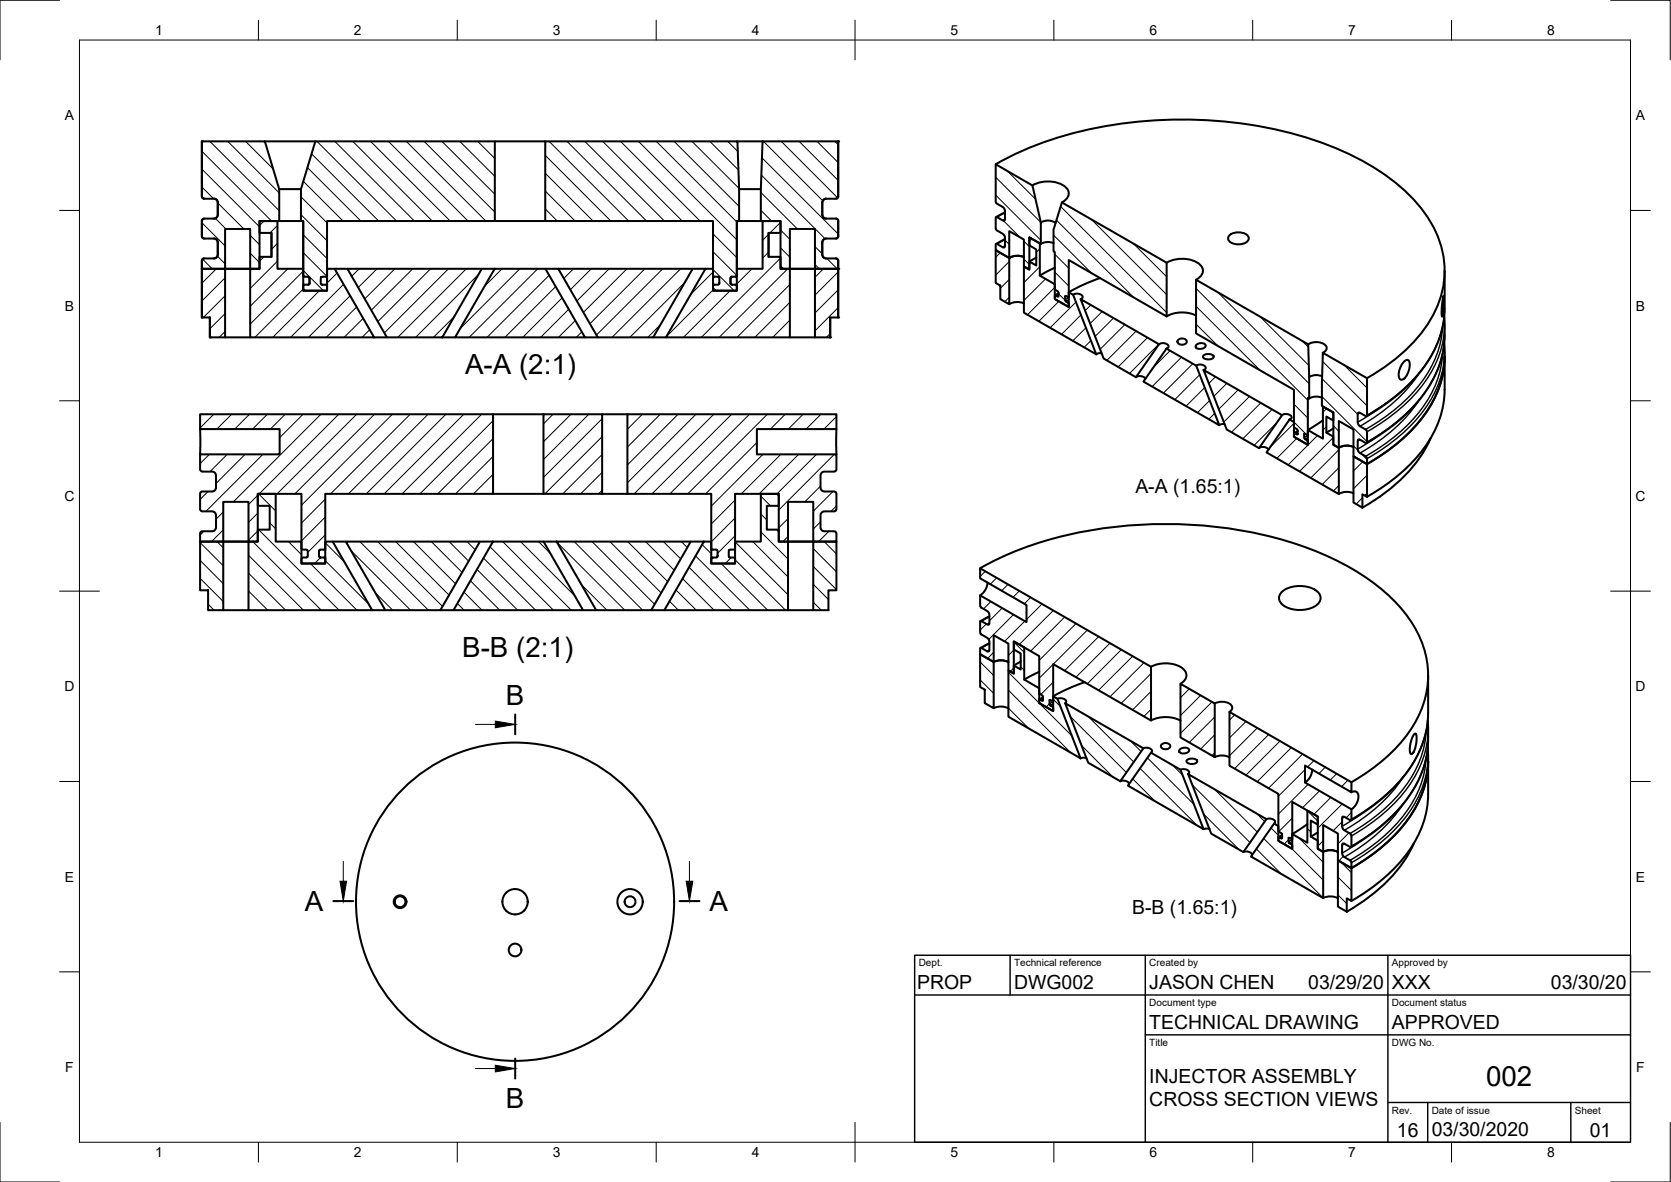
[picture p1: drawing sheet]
<svg xmlns="http://www.w3.org/2000/svg" width="420mm" height="297mm" viewBox="0 0 420 297" stroke-linecap="round" stroke-linejoin="round" font-family="sans-serif">
<!-- layer: Visible -->
<g fill="none" stroke="#000" stroke-width=".51">
<path d="M50.8 35.5h15.8l3.6 12v8h-4.9v12h-2.4v-10h-6.3v10h-5.8v-2l.2-.4 3.1-.2 .5-.4 .2-.5v-3.2l-.3-.5-.6-.3-2.7-.1-.4-.5v-4l.1-.3 .4-.2h2.8l.5-.4 .2-.5v-3.2l-.3-.5-.6-.4h-2.6l-.5-.5zM50.8 35.5v13.8l.1 .4 .5 .2M66.6 35.5h12.7M79.3 35.5h45.1v20h-42.2v13.8l-.2 .2-1.1 .1-.3 .3 .1 1.5 .3 .2 1.2 .1v1.4h-6l.1-1.4 1.2-.1 .3-.3v-1.5l-.2-.2-1.2-.1-.2-.2v-13.8h-.5v-8zM124.4 35.5h12.7M137.1 35.5h48.3l.4 12v8h-.5v13.8l-.2 .2-1.1 .1-.3 .2v1.5l.3 .3 1.2 .1 .1 1.4h-6v-1.4l1.3-.1 .3-.3-.1-1.6-.3-.2h-1l-.2-.2v-13.8h-42.2zM185.4 35.5h6.3M191.7 35.5h19.1l-.1 14-.5 .4-2.8 .1-.5 .3-.1 .5v3.2l.2 .6 .6 .3 2.7 .1 .5 .4-.1 4.2-.4 .3-2.7 .1-.6 .3-.2 .5v3.4l.3 .5 .4 .2 3 .2 .3 .4v2h-5.9v-10h-6.3v10h-2.3v-12h-5v-8zM210.8 35.5v13.8l-.2 .4-.4 .2M51.4 54.9l-.5 .2-.1 .4v3.8l.1 .5 .5 .1M53.8 49.9a1.01 1.01 0 0 1 1 1v3a.97 .97 0 0 1-1 1M53.8 59.9a1.01 1.01 0 0 1 1 1"/>
<path d="M65.3 55.5h4.5v12h6.4v5.6h6v-5.6h1.9l10 17.3h-31.2v-17.3h2.4v-3h3v-6h-3zM68.3 58.5v6M70.2 47.5h5.5M70.2 55.5h5.5M76.2 55.5v12M124.4 55.5h12.7M185.3 55.5v12M185.8 55.5h5.5M185.8 47.5h5.5M193.3 58.5v6M207.8 49.9a1.01 1.01 0 0 0-1 1v3a1.01 1.01 0 0 0 1 1M207.8 59.9a1.01 1.01 0 0 0-1 1"/>
<path d="M210.2 54.9l.4 .2 .2 .4-.1 4.1-.5 .3M250.4 41.3l9.2 5.3 2.1 9.3v5.4l-2.9-1.6v8l-1.3-.7v-6.8l-3.7-2.1v6.7l-3.4-1.9 .1-1.6 1.8 .9 .4-.3-.1-2.6-.5-.6-1.5-.8-.2-.5 .1-2.9 1.7 .9h.4l.1-.2-.1-2.7-.4-.4-1.6-1-.2-.4zM250.4 41.3a93.5 93.5 0 0 1 43.7-11.2 100.6 100.6 0 0 1 46.5 9.3 44.4 44.4 0 0 1 19.6 17.2 23.4 23.4 0 0 1-2.3 26.5 45.7 45.7 0 0 1-14.2 11.9M252.7 53.3l-2.2 1.3M258.8 59.7l2.7 1.5v8.1l3.7 2.1v3.7l3.5 2.1v-3.7l1.1 .6 5.8 14.9-18.1-10.4v-11.6l1.3 .7v-2l1.8 1v-4l-1.8-1zM259.6 46.6a7.5 7.5 0 0 1 8.7 .8 2.25 2.25 0 0 1-1.3 3.5M261.7 55.9a3.4 3.4 0 0 1 3.7 .1M267 50.9l26.3 15.1v13.5l-24.6-14.2v9.3l-.9-.1v1.1l.9 .6v1l-3.5-2.1 .1-.9 .8 .3 .1-.9-1-1v-9.3l-.3-.2v-5.4zM309.1 59.2a3.5 3.5 0 0 1 4.8 .3 1.58 1.58 0 0 1-1.7 1.8h-1.7a1.58 1.58 0 0 1-1.6-1.8zM50.8 67.5h5.8v17.3h-3.8v-5h-2zM50.8 65.5v14.3M51.4 64.9l-.5 .2-.1 .4"/>
<path d="M52.8 79.8v5M54.8 60.9v3a1.01 1.01 0 0 1-1 1M56.6 67.5h6.3M76.2 69.3l.3 .2M76.5 71.5l-.3 .3M77.4 69.5l.4 .4M77.8 69.9v1.2l-.4 .4M81.9 69.5h.3M81.9 71.6h.3M82.2 69.3v2.5M84.1 67.5h3.3M87.4 67.5h33.7l-9.9 17.3h-13.9z"/>
<path d="M121.1 67.5h3.3M124.4 67.5h12.7l10 17.3h-32.7zM137.1 67.5h3.3M140.4 67.5h33.8l-10 17.3h-13.9zM174.2 67.5h3.2M177.4 67.5h1.9v5.6h6v-5.6h6.4v-12h4.6v3h-3v6h3v3h2.3v17.3h-31.2zM179.3 69.5h.3M179.3 71.6h.3M179.3 69.3v2.5M183.7 69.9v1.2l.4 .4M184.1 69.5l-.4 .4M185 71.5l.3 .3"/>
<path d="M185.3 69.3l-.3 .2M198.6 67.5h6.3M204.9 67.5h5.9v12.3h-2.1v5h-3.8zM206.8 60.9v3a1.01 1.01 0 0 0 1 1M208.7 79.8v5M210.2 64.9l.4 .2 .2 .4M210.8 65.5v14.3M250.4 62.9l3.4 1.9v11.7l-2.3-1.3v-3.4l-1.1-.7zM252.7 60.1l-2.2 1.2M257.5 76.2l-1.7-.3-1.1 .1-.9 .4M257.5 64.6l-1.7-.3-1.1 .1-.9 .4M260.6 64.7l-1.8 1"/>
<path d="M264.9 61.1l-1.7-.3-1.5 .5M265.2 67.3l-3.8 1.9M266.2 73.7l-.9 .5M268.7 74.7h.1M269.8 74.1a1.62 1.62 0 0 1 2.4 .5l-.5 .6M271.7 75.2l19.7 11.3-5.8 8.3-8.1-4.7zM276.6 69.9l-4.6 1.8-3.3 1.7M293.3 66a7.5 7.5 0 0 1 8.8 .9 2.25 2.25 0 0 1-1.4 3.4M300.7 70.3l28.2 16.2 .3 13.7-.4-.2v9.3l-.7-.3-.2 .1v1l.9 .7v1l-3.4-2v-1l.7 .4 .2-.1-.1-1.1-.8-.7v-9.3l-24.7-14.2zM300.7 79.3a8.2 8.2 0 0 0-7.4 .2M362.9 74.4l.1 3.1-.4 2.1-.1-2.1zM363.1 79.5l.1 5.1-.5 4.3-1 3.5-2.1 4.3-2.6 3.7-3.5 3.8-4.5 3.6-5.4 3.5"/>
<path d="M363.2 68.1v9.7l-.2 2.7-1.1 4.4-1.6 3.7-2.7 4.2-3.7 4.2-5.1 4.3-5.2 3.3M56.6 84.8h6.3M94.1 84.8h3.2M111.2 84.8h3.2M147.1 84.8h3.2M164.2 84.8h3.2M198.6 84.8h6.3M277 88.8h-.7l-.7 .2M285.6 94.8a1.79 1.79 0 0 1 2.4 .4M291.4 86.5a1.67 1.67 0 0 1 2.4 .6l-.5 .5M293.3 87.6l7.5 4.3 5.8 15-19.1-11zM296.2 85.4a1.25 1.25 0 0 1 2.2 .6 1.26 1.26 0 0 1-1.3 .6 1.26 1.26 0 0 1-1-.9z"/>
<path d="M300.8 91.9a1.54 1.54 0 0 1 2.3 .7l-.5 .4M300.8 86.6a1.6 1.6 0 0 1 2.4 .2 1.47 1.47 0 0 1-2.6 .2zM302.6 93l19.8 11.3-5.8 8.3-8.2-4.7zM302.6 89.3a1.77 1.77 0 0 1 2.6 .4 1.74 1.74 0 0 1-2.7 0zM328.9 86.5a3.6 3.6 0 0 1 4.6 .6 1.2 1.2 0 0 1-.9 1.5M332.4 99.9l-1.7-.2-1.5 .5M332.4 94.6a3.5 3.5 0 0 0-3.2 .2M332.6 88.7l11.1 6.3v9.4l-.3 .2-1.6-.9h-.3l-.1 .4v2l.2 .6 1.9 1.3 .2 .5v2.8h-.3l-1.5-.8h-.4l-.1 .3v2.2l.5 .8 1.7 1.1 .1 1.7-3.4-1.9v-6.8l-3.7-2.1v6.8l-1.3-.8v-8.1l-2.9-1.7zM352.9 91l.4-.4a.76 .76 0 0 1 1 0 .76 .76 0 0 1 .2 1l-.5 2.2-.9 1.3a.84 .84 0 0 1-1.1 .2 .84 .84 0 0 1-.3-1.1l.4-1.9zM363.1 86.2l.1 3.4M363.2 89.6v8.3a26.5 26.5 0 0 1-8 18.1l-2.8 2.7-3.2 2.6-5.5 3.5M363.2 89.6a26.5 26.5 0 0 1-8 18.2l-2.8 2.7-3.2 2.6-5.5 3.5"/>
<path d="M50.3 104.1h73.7v20h-42.2v13.8l-.3 .2h-1.1l-.2 .3v1.5l.3 .2 1.2 .1 .1 1.4h-6l.1-1.4 1.3-.1 .2-.3-.1-1.6-1.2-.1-.3-.2v-13.8h-11v12h-2.3v-10h-6.4v10h-5.8v-2.1l.2-.4 3.2-.1 .4-.3 .2-.6v-3.2l-.3-.6-.6-.3h-2.6l-.5-.5v-4l.2-.3 .3-.2h2.8l.5-.4 .2-.5v-3.2l-.2-.6-.6-.3h-2.7l-.4-.4-.1-3.9h20v-6.4h-20zM50.3 107.8v6.4M124 104.1h12.7M136.7 104.1h14.7v20h-14.7zM151.4 104.1h6.4M157.8 104.1h52.5v3.7h-20v6.4h20v3.8l-.1 .3-.5 .2-2.7 .1-.4 .2-.3 .6v3.2l.2 .5 .7 .4h2.6l.5 .5v4.2l-.5 .3h-2.6l-.7 .4-.2 .5v3.4l.7 .7 3.1 .1 .2 .4v2.1h-5.8v-10h-6.4v10h-2.3v-12h-11v13.8l-.2 .2h-1.1l-.3 .3v1.4l.3 .3 1.3 .1v1.4h-6l.1-1.4 1.3-.1 .2-.3-.1-1.6-1.3-.1-.2-.2v-13.8h-21zM210.3 107.8v6.4M307.9 106.6h-.6l-.7 .3M316.6 112.6a1.74 1.74 0 0 1 2.3 .4M322.4 104.3a1.61 1.61 0 0 1 2.4 .6l-.5 .5M324.3 105.4l1.1 .7v3.7l3.4 2v-3.7l3.8 2.1v-8l2.7 1.5v2l-1.8-1v4l1.8 1v2.1l1.3 .8v11.6l-18.1-10.5zM326.3 108.3l-.9 .5"/>
<path d="M328.8 109.3h.1M332.6 105.6l-3.7 2.5M335.3 107.7l-1.8 1M340.3 112.3l-1.6-.3-1.1 .1-1 .4M340.3 114.7l3.4 1.9v8.3l-1.1-.7v3.4l-2.3-1.3zM359.7 110.1a38.9 38.9 0 0 1-17.1 17.5M50.3 136.1h5.8v17.2h-3.8v-5h-2zM56.1 136.1h6.4M64.8 124.1h4.5v12h6.5v5.5h6v-5.5h1.9l9.9 17.2h-31.1v-17.2h2.3v-3h3v-6h-3zM81.5 138.1h.3M83.7 136.1h3.3M87 136.1h33.7l-10 17.2h-13.8z"/>
<path d="M120.7 136.1h3.3M124 136.1h12.7l9.9 17.2h-32.6zM124 124.1h12.7M136.7 136.1h3.3M140 136.1h33.7l-10 17.2h-13.8zM151.4 124.1h6.4M173.7 136.1h3.3M177 136.1h1.8v5.5h6v-5.5h6.5v-12h4.5v3h-3v6h3v3h2.3v17.2h-31.1zM178.8 138.1h.3M198.1 136.1h6.4M204.5 136.1h5.8v12.2h-2v5h-3.8zM340.3 123.9l-1.6-.3-1.1 .1-1 .5"/>
<path d="M56.1 153.3h6.4M81.5 140.1h.3M93.6 153.3h3.3M110.7 153.3h3.3M146.6 153.3h3.3M163.7 153.3h3.3M178.8 140.1h.3M198.1 153.3h6.4M246.4 142.8l43 24.8v13.5l-24.6-14.2v9.3l-.9-.2v1l.9 .7v1l-3.5-2v-.9l.7 .3 .3-.2-.1-1-.9-.8v-9.2l-6.4-3.7v8.1l-1.3-.8v-6.8l-3.7-2.1v6.8l-3.5-2v-1.4l.2-.2 1.7 .9h.3l.2-.3v-2.3l-.2-.4-.4-.4-1.5-.8-.3-.6 .1-2.8 1.8 .9 .3-.1 .2-.2-.2-2.7-.3-.4-1.6-.9-.2-.4-.1-2.7 11.7 6.7v-4.3l-11.7-6.7zM246.5 142.8a92.6 92.6 0 0 1 42.4-11 100.3 100.3 0 0 1 47.6 9.2 44.8 44.8 0 0 1 19.2 16.7 23.4 23.4 0 0 1-1.4 26.3 44.6 44.6 0 0 1-14.5 12.6M248.3 146.4l-.4 1.6-.7 .9-.8 .7M248.8 154.9l-2.3 1.2"/>
<path d="M322.4 148.6a7.7 7.7 0 0 1 8.8 0 2.16 2.16 0 0 1 .8 2.1 2.16 2.16 0 0 1-1.5 1.7 7.9 7.9 0 0 1-8.1-.5 2.03 2.03 0 0 1 0-3.3zM246.4 164.4l3.5 2v11.6l-2.3-1.3v-3.4l-1.2-.7zM248.8 161.6l-2.3 1.2M249.9 178l1.5-.4h1.2l1 .4M249.9 166.4l1.5-.5 1.2 .1 1 .4M254.9 161.2l2.6 1.5v8.1l3.8 2.2v3.7l3.5 2v-3.7l1.1 .6 5.8 15-18.1-10.5v-11.6l1.3 .8v-2.1l1.7 1.1v-4.1l-1.7-1zM256.7 166.3l-1.8 .9M261.3 168.8l-3.8 2M262.3 175.3l-.9 .5M264.8 176.2h.1M265.9 175.6a1.59 1.59 0 0 1 2.2 .7l-.3 .4M267.8 176.7l19.7 11.4-5.8 8.2-8.1-4.6z"/>
<path d="M272.7 171.4l-4.6 1.9-3.3 1.7M289.4 167.6a7.9 7.9 0 0 1 8.1 .4 2.15 2.15 0 0 1-.7 3.8M296.8 171.8l8.6 5v13.5l-8.6-5zM305.4 176.8a3.5 3.5 0 0 1 4.4 .7 1.12 1.12 0 0 1-.7 1.4M309.1 178.9l30.7 17.7v2.5l-11.7-6.7v4.2l11.7 6.8-.1 2.7-1.8-.9h-.3l-.1 .4v2.1l.2 .6 1.9 1.2 .2 .5v2.8l-.3 .1-1.5-.9h-.4l-.1 .3v2.2l.4 .8 1.8 1.1 .1 1.8-3.4-2v-6.7l-3.7-2.2v6.8l-1.4-.8v-8.1l-6.4-3.7v9.3l-.7-.3-.2 .1v1.1l.9 .6v1l-3.5-2 .1-.9 .7 .3 .2-.1-.1-1.1-.9-.7v-9.3l-12.3-7.1zM359.1 169.7v9.8l-.3 3.1-1.1 4.4-1.6 3.4-2.6 4-4.1 4.6-4.1 3.4-5.6 3.7M273.2 190.5l-.7-.1-.8 .2M281.7 196.3a1.6 1.6 0 0 1 2.2 .7M287.5 188.1a1.41 1.41 0 0 1 2.1 .8l-.2 .3M289.4 189.2l7.4 4.2 5.8 15-19-11zM289.4 181.1a8.2 8.2 0 0 1 7.4 0M292.1 187.1a1.31 1.31 0 0 1 2.2 .5 1.32 1.32 0 0 1-1.3 .7 1.32 1.32 0 0 1-1.1-.8z"/>
<path d="M296.7 188.3a1.51 1.51 0 0 1 2.3 .2 1.58 1.58 0 0 1-2.5 .4zM296.8 193.4a1.41 1.41 0 0 1 2.2 .9l-.3 .2M298.5 191a1.77 1.77 0 0 1 2.5 .3 1.74 1.74 0 0 1-2.7 .1zM298.7 194.5l19.7 11.4-5.8 8.2-8.1-4.6zM305.4 190.3l1.6-.4h1.2l.9 .4M329.9 193.4a4.1 4.1 0 0 1-1.8 3.3M339.8 199.1l.6-.2h.6l.4 .4 .2 .6-.1 1-.4 1-1.3 1.5M355.6 184.5l.3-.1 .2 .3v1.9l-.5 2-.4 .7-.3 .2-.4-.5v-1.5l.4-1.7zM359 181.1l.1 5.2-.4 3.7-1.4 4.7-1.8 3.6-3.1 4.3-3.6 3.7-4.8 3.8-4.3 2.8M359 187.9l.1 3.4M359.1 191.3a26.5 26.5 0 0 1-7.9 18.1l-2.8 2.6-3.2 2.6-5.4 3.6M359.1 191.3v8.3a26.5 26.5 0 0 1-7.9 18l-2.8 2.7-3.2 2.6-5.4 3.5"/>
<path d="M304.1 208.4l-.9-.2-.6 .2M312.6 214.1a1.61 1.61 0 0 1 2.2 .8M318.4 205.9a1.58 1.58 0 0 1 2.2 .7l-.2 .4M320.4 207l1 .6v3.7l3.5 2v-3.7l3.8 2.2v-8.1l2.6 1.5v2l-1.7-1v4.1l1.7 1v2l1.4 .8v11.6l-18.1-10.4zM322.4 209.9l-.9 .5M324.9 210.8v.1M328.7 207.1l-3.8 2.5M331.3 209.2l-1.7 1M332.7 214.1l1.6-.5 1.1 .1 1 .4M336.4 216.2l3.4 2v8.2l-1.2-.7v3.4l-2.2-1.3zM355.6 211.8a38.7 38.7 0 0 1-17 17.3M126.3 226.6h.1"/>
<path d="M127.2 228.8l.1 .1M127.3 224.4h-.1M129.5 229.8h.1M129.5 223.4h.1M131.7 224.4h.1M131.8 228.8l-.1 .1M132.7 226.6h.1M332.7 225.7l1.6-.4 1.1 .1 1 .3"/>
<circle cx="100.6" cy="226.6" r="1.6"/>
<circle cx="100.6" cy="226.6" r="1.37"/>
<circle cx="129.5" cy="226.6" r="40"/>
<circle cx="129.5" cy="226.6" r="3.2"/>
<circle cx="129.5" cy="238.7" r="1.6"/>
<circle cx="158.4" cy="226.6" r="3.2"/>
<circle cx="158.4" cy="226.6" r="1.37"/>
</g>
<g fill="#000">
<circle cx="50.8" cy="35.5" r=".25"/>
<circle cx="210.8" cy="35.5" r=".25"/>
<circle cx="50.8" cy="67.5" r=".25"/>
<circle cx="50.8" cy="79.8" r=".25"/>
<circle cx="210.8" cy="79.8" r=".25"/>
<circle cx="210.8" cy="67.5" r=".25"/>
<circle cx="52.8" cy="84.8" r=".25"/>
<circle cx="208.7" cy="84.8" r=".25"/>
</g>
<!-- layer: Visible Narrow -->
<g fill="none" stroke="#000" stroke-width=".36">
<path d="M252.7 53.5l-2 1.1M252.7 55l-.6 .4M252.7 60.2l-2 1.1M252.7 61.8l-.6 .3M266.2 74.4l-.3 .1M266.2 73.8l-.8 .4M268 74.4l-.2 .1M268.7 75.9l-.1 .1M268.7 75.3l-.7 .4M268.7 74.8l-.9 .5M363.2 77.4a26.5 26.5 0 0 1-8 18.1l-2.8 2.7-3.2 2.6-5.5 3.5M356.8 93.8a42.2 42.2 0 0 1-14.8 13.3"/>
<path d="M362.7 88.9a27.4 27.4 0 0 1-9.1 18.2l-4.7 4-5.5 3.6M362.7 82.1a27.4 27.4 0 0 1-9.1 18.3l-4.7 3.9-5.5 3.6M363.2 88.3a26.5 26.5 0 0 1-8 18.1l-2.8 2.7-3.2 2.6-5.5 3.6M363.2 81.5a26.5 26.5 0 0 1-8 18.2l-2.8 2.7-3.2 2.5-5.5 3.6M363.2 84.1a26.5 26.5 0 0 1-8 18.2l-2.8 2.7-3.2 2.5-5.5 3.6M326.3 109l-.2 .1M326.3 108.4l-.8 .4M328.2 109l-.3 .1M328.9 109.9l-.7 .5M328.9 110.6l-.2 .1M328.9 109.4l-1 .6M342 110.5l-.6 .3"/>
<path d="M342 103.8l-.6 .3M346.3 109.7l-4.9 3.1M346.3 102.9l-4.9 3.2M356.8 100.6a42.2 42.2 0 0 1-14.8 13.3M248.8 155l-2 1.1M248.8 156.6l-.6 .3M248.8 161.7l-2 1.1M248.8 163.3l-.6 .3M262.3 175.3l-.8 .5M262.3 175.9l-.3 .2M264.1 175.9l-.2 .2M264.8 177.5l-.2 .1"/>
<path d="M264.8 176.9l-.7 .4M264.8 176.3l-.9 .6M359.1 179a26.5 26.5 0 0 1-7.9 18.1l-2.8 2.7-3.2 2.5-5.4 3.6M352.7 195.5a42 42 0 0 1-14.6 13.1M358.6 183.8a27.4 27.4 0 0 1-9 18.1l-4.6 3.9-5.5 3.6M358.6 190.6a27.4 27.4 0 0 1-9 18.1l-4.6 3.9-5.5 3.6M359.1 185.8a26.5 26.5 0 0 1-7.9 18l-2.8 2.7-3.2 2.6-5.4 3.5M359.1 183.2a26.5 26.5 0 0 1-7.9 18.1l-2.8 2.7-3.2 2.5-5.4 3.6M359.1 189.9a26.5 26.5 0 0 1-7.9 18.1l-2.8 2.7-3.2 2.6-5.4 3.5M322.4 210.6l-.3 .1M322.4 209.9l-.8 .5M324.2 210.6l-.2 .1"/>
<path d="M324.9 212.1l-.1 .1M324.9 211.5l-.7 .4M324.9 210.9l-.9 .6M338 212l-.5 .4M338 205.3l-.5 .3M342.2 204.6l-4.7 3.1M342.2 211.3l-4.7 3.1M352.7 202.2a42 42 0 0 1-14.6 13.2"/>
</g>
<!-- layer: Border -->
<g fill="none" stroke="#000" stroke-width=".25">
<path d="M15 .1h-15v15M20 10.1h390v276.9h-390zM65 5.1v5M115 5.1v5M165 5.1v5M215 5.1v10M265 5.1v5M315 5.1v5M365 5.1v5M405 .1h15v15M15 52.9h5M410 52.9h5"/>
<path d="M15 100.7h5M410 100.7h5M15 148.6h10M405 148.6h10M15 196.4h5M410 196.4h5M15 244.2h5M410 244.2h5M0 282.1v14.9h15M65 287v5M115 287v5M165 287v5"/>
<path d="M215 282.1v9.9M265 287v5M315 287v5M365 287v5M420 282.1v14.9h-15"/>
</g>
<!-- layer: Hatching -->
<g fill="none" stroke="#000" stroke-width=".25">
<path d="M50.8 38l17.5 17.5M52.8 35.5l17.4 17.5M57.3 35.5l12.9 13M61.8 35.5l6.9 7M66.3 35.5l.5 .6M78.4 38.7l16.8 16.8M79.7 35.5l20 20M84.2 35.5l20 20M88.7 35.5l20 20M93.2 35.5l20 20M97.7 35.5l20 20M102.2 35.5l20 20"/>
<path d="M106.7 35.5l17.7 17.8M111.1 35.5l13.3 13.3M115.6 35.5l8.8 8.8M120.1 35.5l4.3 4.3M137.1 39.1l16.5 16.4M138.1 35.5l20 20M142.6 35.5l20 20M147.1 35.5l20 20M151.6 35.5l20 20M156 35.5l20 20M160.5 35.5l24.8 24.8M165 35.5l20.3 20.3"/>
<path d="M169.5 35.5l16.4 16.4M174 35.5l11.9 11.9M178.5 35.5l7.2 7.2M183 35.5l2.5 2.6M191.6 39.7l19.2 19.1M192 35.5l14.9 15M196.5 35.5l14.1 14.2M201 35.5l9.8 9.9M205.4 35.5l5.4 5.4M209.9 35.5l.9 .9M50.8 42.5l14.5 14.5M50.8 47l2.9 2.9"/>
<path d="M50.8 56l5.8 5.8M54.1 54.9l2.7 2.6M54.8 51l6.5 6.5M62.9 59.2l2.4 2.3M66.4 55.5l-1.1 1.1M69.8 56.6l-1.9 1.9M75.7 49.5l6.6 6.5M75.7 54l6.6 6.5M76.3 59l6 6M76.3 45.6l10 9.9M77.3 42.1l13.4 13.4M137.1 43.5l12 12"/>
<path d="M137.1 48l7.5 7.5M137.1 52.5l3 3M179.3 58.8l6 6M191.3 48.4l9.2 9.1M191.3 52.9l2.7 2.6M191.5 44l16 16M192.1 55.5l-.3 .4M193.3 58.9l-1.5 1.5M196.3 55.9l-2.7 2.6M196.3 57.8l2.3 2.3M250.4 44.6l11.3 11.3M250.4 49.1l11.3 11.3"/>
<path d="M252.3 55.5l4.2 4.2M253.3 43l7.1 7.1M264.9 59.1l9.6 9.6M265.6 55.3l19.5 19.5M266.7 51.9l26.6 26.7M274.4 55.2l18.9 18.8M50.9 65.1l2.4 2.4M54.4 67.5l-3.6 3.6M54.7 64.4l1.9 1.9M56.6 78.8l-3.8 3.8M56.6 74.3l-5.4 5.5M56.6 69.8l-5.8 5.8"/>
<path d="M62.9 63.7l2.4 2.3M63.4 67.5l-.5 .5M66.4 64.5l-1.1 1.1M69.8 65.6l-6.9 6.9M69.8 61.1l-1.5 1.5M72.3 67.5l-9.4 9.4M76.3 72.6l-12.2 12.2M76.3 68.1l-13.4 13.3M76.3 63.5l5.9 5.9M76.3 68l5 5M76.3 72.5l.5 .5M80.3 73l-11.7 11.8"/>
<path d="M84.8 68.6l-2.5 2.5M86.4 71.4l-13.3 13.4M88.1 74.3l-10.5 10.5M89.7 77.1l-7.6 7.7M90.3 67.5l-1.9 1.9M91.3 80l-4.7 4.8M94.8 67.5l-4.7 4.7M99.3 67.5l-7.6 7.6M103.8 67.5l-10.4 10.4M108.3 67.5l-13.3 13.3M112.8 67.5l-16.1 16.1M114.3 79.5l-5.3 5.3"/>
<path d="M117.2 67.5l-17.2 17.3M120.4 68.9l-15.9 15.9M126.2 67.5l-4.3 4.4M130.7 67.5l-15 15M135.2 67.5l-17.2 17.3M138.1 69.2l-15.6 15.6M139.7 72l-12.7 12.8M141.4 74.8l-9.9 10M143 77.7l-7 7.1M144.2 67.5l-2.4 2.5M148.7 67.5l-5.3 5.3M153.2 67.5l-8.1 8.1"/>
<path d="M157.6 67.5l-10.9 11M162.2 67.5l-13.8 13.8M166.6 67.5l-16.6 16.7M171.1 67.5l-17.2 17.3M172.2 70.9l-13.8 13.9M179.3 72.8l-11.7 11.8M179.3 68.4l-5.6 5.5M179.3 63.3l6 6M179.3 67.8l5.3 5.2M179.3 72.2l.8 .8M183.6 73l-11.7 11.8M189.1 67.5l-3.8 3.8"/>
<path d="M193.3 63.4l-1.5 1.5M196.3 64.8l-19.9 20M196.3 62.3l2.3 2.3M196.3 66.8l.7 .7M198.1 67.5l-17.3 17.3M198.6 76l-8.8 8.8M198.6 71.5l-13.3 13.3M204.9 62l1.9 1.8M204.9 66.5l1.1 1M207.1 67.5l-2.2 2.2M207.9 64.9l2.6 2.6M210.8 77.3l-5.9 5.8"/>
<path d="M210.8 72.8l-5.9 5.8M210.8 68.3l-5.9 5.9M250.4 62.5l.8 .9M251.5 63.5l-1.1 1.1M252.7 60.4l1.1 1M253.8 74.7l-1.1 1.1M253.8 70.2l-2.3 2.2M253.8 65.7l-3.4 3.4M257.5 60.6l1.3 1.4M257.5 65.1l1.3 1.4M259.5 60l-.7 .6M261.5 67l-4 4"/>
<path d="M261.5 62.5l-.9 .9M262.9 70.1l-5.4 5.4M265.2 72.2l-6.8 6.9M265.2 63.9l3.6 3.5M265.2 68.4l3.6 3.5M266.2 73.8l1.6 1.7M266.2 75.7l-5 5M268.2 75.8l.6 .6M270.6 75.9l-6.5 6.5M271.8 79.1l-4.9 4.9M274.3 76.7l-1.5 1.4M277.1 78.3l-3 3"/>
<path d="M280 79.9l-4.6 4.6M285 61.3l8.3 8.3M300.7 72.5l28.1 28.1M300.7 77l16.1 16.1M306.2 73.5l23 22.9M316.8 79.6l12.3 12.2M56.6 83.3l-1.5 1.5M93 82.8l-1.9 2M144.7 80.5l-4.3 4.3M146.3 83.4l-1.4 1.4M166.1 81.6l-3.2 3.2M198.6 80.5l-4.3 4.3"/>
<path d="M208.8 83.8l-1 1M273 82.4l-3.3 3.2M274.3 85.6l-1.7 1.7M275.6 88.8l-.1 .1M282.8 81.6l-6.2 6.2M285.7 83.2l-7.4 7.4M288.5 84.8l-7.3 7.4M291.4 86.5l-7.4 7.4M294.2 88.1l-4.2 4.3M297.1 89.8l-7.4 7.3M299.9 91.4l-7.4 7.4M300.7 81.5l5.6 5.5"/>
<path d="M301.6 94.2l-6.2 6.2M302.8 93.1h-.1M302.9 97.4l-4.7 4.7M305.6 94.7l-1.6 1.7M308.5 96.3l-3.3 3.3M311.3 98l-4.8 4.8M314.2 99.6l-6.5 6.5M327.4 85.6l1.6 1.6M332.4 99.6l11.3 11.4M332.4 95.2l9 8.9M332.5 90.8l11.2 11.2M338 91.7l5.7 5.8"/>
<path d="M52.6 114.2l-2.3 2.3M53.7 104.1l-3.4 3.4M57.1 114.2l-4.3 4.3M58.2 104.1l-3.7 3.8M61.6 114.2l-7.3 7.3M62.7 104.1l-3.7 3.8M66.1 114.2l-14.3 14.3M67.2 104.1l-3.7 3.8M71.7 104.1l-3.7 3.8M76.2 104.1l-5.9 5.9M80.7 104.1l-22 22M85.2 104.1l-20 20"/>
<path d="M89.7 104.1l-20 20M94.1 104.1l-20 20M98.6 104.1l-22.8 22.9M103.1 104.1l-20 20M107.6 104.1l-20 20M112.1 104.1l-20 20M116.6 104.1l-20 20M121.1 104.1l-20 20M124 114.7l-9.4 9.4M124 110.2l-13.9 13.9M124 105.7l-18.4 18.4M124 119.2l-5 4.9"/>
<path d="M139 104.1l-2.3 2.4M143.5 104.1l-6.8 6.9M148 104.1l-11.3 11.4M151.4 114.2l-9.9 9.9M151.4 105.2l-14.7 14.8M151.4 118.7l-5.4 5.4M151.4 109.7l-14.4 14.4M161.5 104.1l-3.7 3.8M166 104.1l-8.2 8.3M170.5 104.1l-12.7 12.7M175 104.1l-17.2 17.2M179.5 104.1l-20.1 20"/>
<path d="M183.9 104.1l-20 20M188.4 104.1l-20 20M190.3 111.2l-12.9 12.9M191.8 114.2l-13 13M192.9 104.1l-20 20M196.3 114.2l-9.9 9.9M197.4 104.1l-3.7 3.8M200.8 114.2l-9.9 9.9M201.9 104.1l-3.7 3.8M205.3 114.2l-9.9 9.9M206.4 104.1l-3.7 3.8M209.8 114.2l-14 14"/>
<path d="M210.2 118.3l-.1 .1M210.3 104.7l-3.1 3.2M304.2 100.6l-3.1 3.1M305.4 103.9l-1.4 1.5M317 101.2l-7.4 7.4M319.9 102.9l-7.4 7.4M321.1 106.2l-5.8 5.7M325.4 106.4l-6 6M325.4 101.6l3.4 3.5M325.4 106.1l3.1 3.1M326.1 110.2l-5.1 5M331.3 109.5l-7.4 7.3"/>
<path d="M333.5 107.2l-.9 .9M333.5 102.7l-.9 .9M335.3 105.5l-.2 .1M335.3 109.9l-8.6 8.6M335.3 107l1.3 1.4M335.3 111.5l.6 .6M336.6 113.1l-7 7M336.6 117.6l-4.2 4.2M340.3 112l1.1 1.2M342.4 114.1l1.3 1.4M342.7 116l-2.4 2.4M343.7 119.5l-3.4 3.4"/>
<path d="M50.3 136.3l5.8 5.9M51.3 133.5l-1 1M52.3 123.5l-2 2M54.6 136.1l1.5 1.6M56.1 133.1l-2.9 3M56.1 128.7l-1.8 1.8M62.5 139.5l13.8 13.8M63.6 136.1l17.2 17.2M64.8 133.4l-2.3 2.4M64.8 129l-2.3 2.3M64.8 124.5l-2.3 2.3M65 124.1l4.3 4.3"/>
<path d="M65 133.1l20.3 20.2M67.8 131.4l1.5 1.5M72.5 136.1l3.3 3.3M81.8 134.4l-4.4 4.4M81.8 129.9l-6 6M81.8 125.4l-6 6.1M81.8 136.4l4.8 4.8M88.2 138.3l15 15M90.5 136.1l17.2 17.2M95 136.1l16.3 16.3M99.5 136.1l13.4 13.4M104 136.1l10.6 10.6"/>
<path d="M108.5 136.1l7.7 7.8M112.9 136.1l4.9 4.9M117.4 136.1l2.1 2.1M123.2 137.4l15.9 15.9M124 123.7l-.5 .4M126.4 136.1l17.2 17.2M130.9 136.1l13.6 13.6M135.4 136.1l3 3M140.1 136.3l17 17M144.4 136.1l17.2 17.2M148.9 136.1l15.7 15.8M151.4 123.2l-.9 .9"/>
<path d="M153.4 136.1l12.8 12.9M157.8 136.1l10.1 10.1M162.3 136.1l7.2 7.2M166.8 136.1l4.4 4.4M171.3 136.1l1.5 1.5M174.9 139.7l13.6 13.6M176.6 136.9l2.2 2.2M184.8 136.2l13.3 13.3M184.8 134.6l-4.4 4.5M184.8 130.2l-6 6M184.8 125.7l-6 6M189.3 136.1l8.8 8.9"/>
<path d="M191.3 133.7l6.8 6.8M191.3 129.2l1.5 1.5M191.3 124.7l2.4 2.4M195.2 124.1l.6 .6M195.3 133.1l.5 .6M198.1 134.8l-1.3 1.3M198.1 130.3l-2.3 2.4M204.5 137.9l5.8 5.8M206.3 131.1l-1.8 1.9M206.3 122.2l-3.9 3.9M207.2 136.1l3.1 3.1M208.4 133.5l-2.6 2.6"/>
<path d="M209.4 123.5l-4.9 5M210.3 127.1l-1.4 1.4M336.6 122.1l-1.3 1.3M342.5 125.1l-1.5 1.6M343.7 123.9l-.6 .6M50.3 145.3l5.8 5.9M50.3 140.8l5.8 5.9M52.3 151.8l1.5 1.5M62.5 153l.3 .3M62.5 148.5l4.8 4.8M62.5 144l9.3 9.3M76.1 140.1l-.3 .3"/>
<path d="M78 141.6l11.7 11.7M80.6 140.1l-1.5 1.5M81.8 140.9l10.9 10.9M94.4 149l4.3 4.3M115 151.6l1.7 1.7M116.6 148.8l4.6 4.5M118.3 146l7.4 7.3M119.9 143.1l10.3 10.2M121.6 140.3l13.1 13M146.2 146.9l6.4 6.4M168.3 151.1l2.3 2.2M170 148.3l5.1 5"/>
<path d="M171.6 145.4l8 7.9M173.3 142.6l10.7 10.7M179.4 140.1l-.6 .6M181.3 141.6l11.7 11.7M183.9 140.1l-1.5 1.5M184.8 140.7l12.7 12.6M204.5 151.3l2 2M204.5 146.8l3.8 3.9M204.5 142.4l5.8 5.8M247.8 143.6l-1.4 1.3M248 156.8l-1.6 1.6M249.1 151.2l-1.8 1.8"/>
<path d="M250.6 145.2l-1.6 1.6M252 152.8l-3.2 3.2M253.4 146.9l-1.5 1.5M254.8 154.5l-6.2 6.2M256.3 148.5l-1.6 1.6M257.7 156.1l-5.1 5.1M259.1 150.1l-1.5 1.6M262 151.8l-3.9 3.9M264.8 153.4l-8.5 8.6M267.7 155.1l-8.6 8.5M270.6 156.7l-9.3 9.2M273.4 158.4l-12.1 12"/>
<path d="M276.2 160l-8.5 8.6M246.4 170.8l3.5 3.5M246.4 166.4l3.5 3.3M247.6 176.5l.5 .5M249.9 163.9l-1.6 1.6M253.6 178l5.1 5.1M253.6 173.4l15.7 15.8M253.6 169l15.9 15.9M254.9 161.3l2.6 2.7M254.9 167.9l-.9 .9M254.9 163.4l-1.3 1.3M256.7 167.6l.8 .9"/>
<path d="M263.9 176.8l-.9 .9M264.8 175.7l1.9 1.9M264.8 175.9l-.3 .3M264.8 171.4l-3.1 3.1M279.1 161.6l-8.6 8.6M281.9 163.3l-8.5 8.5M284.8 164.9l-8.6 8.6M287.6 166.5l-8.5 8.6M289.4 178.3l-1.8 1.7M289.4 173.7l-4.6 4.7M289.4 169.3l-7.5 7.4M299 173.1l-2.2 2.2"/>
<path d="M301.9 174.8l-5.1 5M304.7 176.4l-7.9 7.9M310.4 179.7l-1.3 1.3M269.1 180l14.1 14.1M271.9 187.4l7.9 7.9M273.6 180.1l11.5 11.4M284.2 186.2l2.7 2.7M284.8 195.7l5.6 5.7M286.7 193.1l14.3 14.4M288.5 190.4l11.7 11.7M294.8 192.3l2.6 2.5M299.8 197.3l14.5 14.4"/>
<path d="M305.4 198.4l10.7 10.7M305.4 189.2l-.7 .7M305.4 184.7l-3.5 3.5M305.4 180.2l-6.4 6.4M313.3 181.3l-4.2 4.2M316.1 183l-7 7M319 184.6l-8.6 8.6M321.8 186.2l-8.5 8.6M324.7 187.9l-8.6 8.5M327.5 189.5l-8.5 8.6M328.1 193.4l-6.7 6.7M328.9 197.1l-7.5 7.5"/>
<path d="M330.4 191.2l-1.6 1.6M331.8 198.8l-4.3 4.2M333.2 192.8l-1.6 1.6M336.1 194.4l-1.6 1.6M338.9 196.1l-1.6 1.6M302.7 204.6l8.9 9M315.9 213.3l6.3 6.4M316 204.5l2 2M317.7 210.7l15 14.9M319.6 208.1l1.8 1.8M324 211l-1.1 1.1M324.7 213.2l8 8"/>
<path d="M324.9 210.1l-.5 .5M324.9 205.6l-3.4 3.4M326.6 210.6l6.1 6.1M328.7 208.2l.9 .9M328.7 203.7l2.6 2.6M332.7 211.3l-1.4 1.4M334.6 200.4l-4.2 4.2M337.2 216.6l2.6 2.7M337.5 206.5l-2.3 2.3M337.5 202l-6.2 6.2M337.8 215.2l-1.2 1.2M339.2 209.3l-2.8 2.8"/>
<path d="M339.8 217.7l-.3 .3M339.8 204.2l-1.3 1.3M336.4 224.9l2.2 2.2M336.4 220.4l3.4 3.4"/>
</g>
<!-- layer: Annotations -->
<path d="M129.5 179.5v5M83.8 226.4h5M170.9 226.4h5M129.5 266v5" fill="none" stroke="#000" stroke-width=".51"/>
<path d="M119.5 182h5M86.3 216.5v5M173.4 216.5v5M119.5 268.5h5" fill="none" stroke="#000" stroke-width=".25"/>
<path d="M124.5 181.2l5 .8-5 .9zM85.5 221.5h1.6l-.8 4.9zM172.5 221.5h1.7l-.8 4.9zM124.5 267.7l5 .8-5 .9z" fill="#000" stroke="#000" stroke-width=".25"/>
<!-- layer: TitleBlock -->
<path d="M230 240.1h180v46.9h-180zM230 250h180M254 240.1v9.9M288 240.1v46.9M349 240.1v46.9M288 260.1h122M349 277.1h61M359 277.1v9.9M395 277.1v9.9" fill="none" stroke="#000" stroke-width=".36"/>
<g font-size="7">
<text x="116.9" y="94">A-A (2:1)</text>
<text x="116.2" y="165">B-B (2:1)</text>
<text x="127.1" y="177">B</text>
<text x="76.6" y="228.9">A</text>
<text x="178.4" y="228.9">A</text>
<text x="373.7" y="272.9">002</text>
<text x="127.1" y="278.5">B</text>
</g>
<g font-size="4.9">
<text x="285.5" y="123.8">A-A (1.65:1)</text>
<text x="284.7" y="229.8">B-B (1.65:1)</text>
<text x="230.6" y="248.6">PROP</text>
<text x="255" y="248.5">DWG002</text>
<text x="289" y="248.5">JASON CHEN</text>
<text x="329" y="248.5">03/29/20</text>
<text x="350" y="248.5">XXX</text>
<text x="390" y="248.5">03/30/20</text>
<text x="289" y="258.6">TECHNICAL DRAWING</text>
<text x="350" y="258.6">APPROVED</text>
<text x="289" y="272">INJECTOR ASSEMBLY</text>
<text x="289" y="278.1">CROSS SECTION VIEWS</text>
<text x="351.3" y="285.7">16</text>
<text x="360" y="285.5">03/30/2020</text>
<text x="399.8" y="285.7">01</text>
</g>
<g font-size="3.5">
<text x="39" y="8.8">1</text>
<text x="89" y="8.8">2</text>
<text x="139" y="8.8">3</text>
<text x="189" y="8.8">4</text>
<text x="239" y="8.8">5</text>
<text x="289" y="8.8">6</text>
<text x="339" y="8.8">7</text>
<text x="389" y="8.8">8</text>
<text x="16.3" y="30.2">A</text>
<text x="411.3" y="30.2">A</text>
<text x="16.3" y="78">B</text>
<text x="411.3" y="78">B</text>
<text x="16.2" y="125.9">C</text>
<text x="411.2" y="125.9">C</text>
<text x="16.2" y="173.7">D</text>
<text x="411.2" y="173.7">D</text>
<text x="16.3" y="221.6">E</text>
<text x="411.3" y="221.6">E</text>
<text x="16.4" y="269.4">F</text>
<text x="411.4" y="269.4">F</text>
<text x="39" y="290.8">1</text>
<text x="89" y="290.8">2</text>
<text x="139" y="290.8">3</text>
<text x="189" y="290.8">4</text>
<text x="239" y="290.8">5</text>
<text x="289" y="290.8">6</text>
<text x="339" y="290.8">7</text>
<text x="389" y="290.8">8</text>
</g>
<g font-size="2.5">
<text x="231" y="242.9">Dept.</text>
<text x="255" y="242.9">Technical reference</text>
<text x="289" y="242.9">Created by</text>
<text x="350" y="242.9">Approved by</text>
<text x="289" y="252.8">Document type</text>
<text x="350" y="252.8">Document status</text>
<text x="289" y="262.9">Title</text>
<text x="350" y="262.9">DWG No.</text>
<text x="350" y="279.9">Rev.</text>
<text x="360" y="279.9">Date of issue</text>
<text x="396" y="279.9">Sheet</text>
</g>
</svg>
